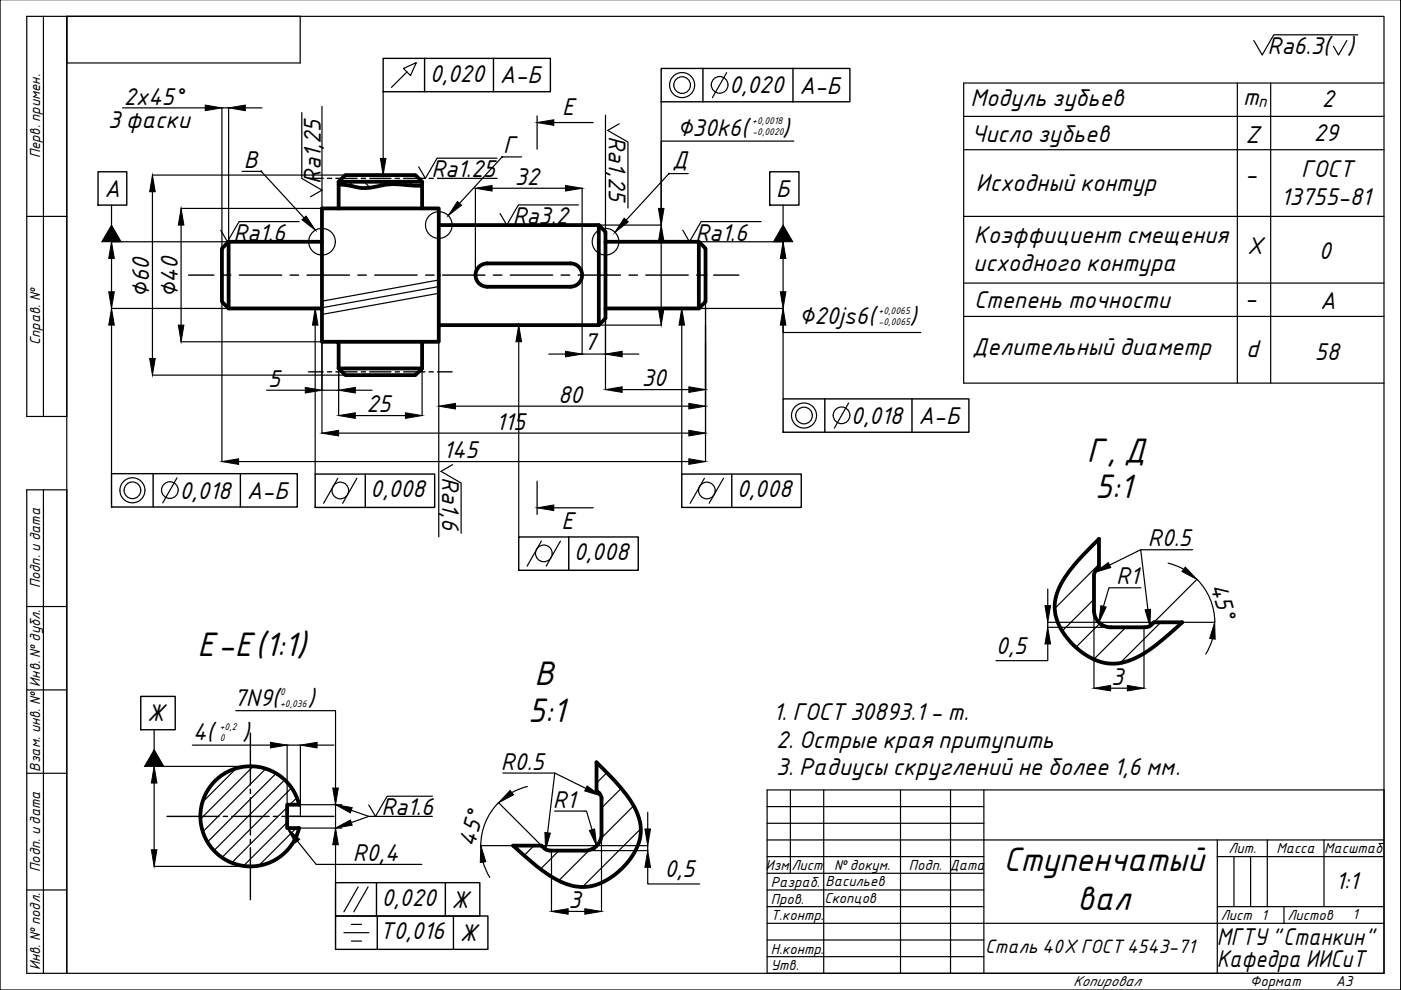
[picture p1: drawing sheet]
<svg xmlns="http://www.w3.org/2000/svg" width="297mm" height="210mm" viewBox="0 0 297 210" stroke-linecap="round" stroke-linejoin="round" font-family="sans-serif">
<g fill="none" stroke="#000" stroke-width=".25">
<path d="M297 -.1v210h-297v-210M5.7 3.5h8.5v84.8h-8.5zM9.2 3.5v84.8M14.2 3.5h279.2v202.9h-279.2zM14.2 3.5h49.4v9.8h-49.4zM81.2 19.4v14.2M86.3 15.3l.7 .7 1.3-2.7-2.8 1.2 .8 .8-3.3 3.2M154.1 15.4l-3.1 5.3M204.3 17.6v63.6M285.6 8.6l-1.8 3.1-1.1-1.9M287.9 7.4h-17.8l-2.5 4.3-1.8-3.1M26 22.9h17.5"/>
<path d="M32.3 37.1h40.9M51.3 36.3h4.1l9.1 9.9M52 22.9h3.5M64 23.9v13.9l4.3 2.5-2.5 1.4M68.3 22.6v21.6h-29.9M95.8 37.8h9.6M100.8 39.9v18.4M104.3 39.9h15.6M105.4 33.5h-12.7l-2.5 4.3-1.4-2.4M110.6 33.3h-4.1l-9.1 9.8M113.9 24.6v7M117.4 26h8.4"/>
<path d="M123.4 39.9v35.2h5M128.4 24.4v24.7M131.3 26.2l-2.5 1.5 4.3 2.4v14M140.2 21.6v22.6M145.9 36.8h-4.1l-9 9.9M168.3 29.9h-28.1v17.8h-13.2M5.7 45.9h8.5M23.6 51.3h24.9v-28.4h-1.4v29.8M23.6 43.5v4.2M23.6 54.8v7.1M32.3 40.7v35.3M38.4 47.7v21.2"/>
<path d="M63.4 47h-12.7l-2.5 4.3-1.4-2.5M93 59.4l-24.7 4.5M122.6 43.4h-12.7l-2.5 4.3-1.4-2.4M128.4 58.3v24.3M140.2 51.3v14.1M148.2 51.3h17.8M161.4 47h-12.7l-2.5 4.3-1.4-2.5M166 43.5v4.2M166 54.8v7.1M23.6 65.4h24.9M23.6 68.9v31.5M32.3 79.5h40.9"/>
<path d="M38.4 72.5h29.9v19.3M47.1 64v33.9M66.8 68.9v31.6M71.8 72.5v15.6M89.5 72.5v15.6M93 62.2l-24.7 4.5M93 60.8l-24.7 4.4M93 68.9v44.9M110 72.5v41.3M116.4 75.1h3.5M127 68.9h13.2M131.9 75.1h3.5"/>
<path d="M144.5 68.9v31.6M148.2 65.4h17.8v5.1h29.2M149.6 64v33.9M166 68.9v15.7M50.6 97.9h95.4M56.5 82.7h8.2M68.3 82.7h3.5M71.8 91.8h74.2M75.3 82.7h3.6M75.3 88.1h10.7M95.9 98.5l-2.4 1.4 4.3 2.5v10.7M96.6 86.1h49.4"/>
<path d="M131.9 82.6h14.1M179.9 85.5l-3 5.3M5.7 103.9h8.5v102.5h-8.5zM9.2 103.9v102.5M37.5 101.3l-3 5.3M71.6 101.4l-3 5.3M75.7 101.4l-3.1 5.3M113.9 102v7.1M114.8 114.7l-3 5.3M117.4 107.7h8.4M118.8 114.7l-3 5.3M149.4 101.4l-3.1 5.3"/>
<path d="M153.4 101.4l-3.1 5.3M241.9 116.6l-6.7 3.2M247.7 119.4l1.7 .5 1.6 .8M252.9 116.6h-11l1.5 12.6M5.7 128.6h8.5M222.1 136.5v3.6h-10.9M222.1 124.9v3.5M231.9 129.5v16.4M241.9 124.6h-6.8l-1.1 4M242.5 133v12.9M253.8 122.8l-9.1 9.1h-22.6v1.1h13.4M253.8 122.8a12.9 12.9 0 0 1 3.8 9.1h-6.9"/>
<path d="M257.1 135.4l-.6 1.7-.9 1.6M5.7 146.3h8.5M32.7 154.7v4.3M40.8 158h16.5M50 150.7h21.1v16.4M67.2 158h3.6M235.5 145.9h3.5M5.7 163.9h8.5M32.7 162.5h20.4M32.7 166v14.2M60.9 170.6v-12.6h2.8v15.1h-2.8M63.1 178.3l3.9 5h22.4"/>
<path d="M63.4 170.6h9.1M63.4 175.6h9.1M71.1 170.6v5M71.1 179.1v8M74.5 171.8l3.7 1.3M78.2 173.1h13.5M78.2 173.1l-3.7 1.3M91.7 168.8h-9.6l-2.5 4.3-1.4-2.4M101.9 179.3a12.9 12.9 0 0 1 3.8-9.1l9.1 9.1h22.5v1.1h-13.3M101.9 179.3h6.9M106.6 163.9h11l-1.5 12.7M111.8 166.8l-1.7 .5-1.6 .7"/>
<path d="M117.6 172h6.8l1.1 3.9M117.6 163.9l6.6 3.3M127.5 176.8v16.4M137.3 172.2v3.6M162.6 167.5h130.8v38.9h-130.8zM162.6 178.1h130.8M162.6 171h46M162.6 174.6h46M167.6 167.5v17.7M174.6 167.5v38.9M190.9 167.5v38.9M201.5 167.5v38.9"/>
<path d="M208.6 167.5v38.9M258.1 178.1v28.3M268.7 178.1v14.1M280.7 178.1v14.1M5.7 188.7h8.5M32.7 183.7h20.4M72.9 197.8h5.3M74.5 196h2.1M74.5 199.5h2.1M75.9 188l-3 5.3M78 188l-3 5.3M102.4 182.8l.6 1.7 .8 1.5"/>
<path d="M116.9 180.4v12.8M120.5 193.2h3.5M137.3 183.9v3.5h11M162.6 181.6h46M162.6 195.8h130.8M162.6 192.2h46M162.6 185.2h46M162.6 199.3h46M162.6 188.7h46M258.1 181.6h35.3M258.1 192.2h35.3M261.6 181.6v10.6"/>
<path d="M265.2 181.6v10.6M272.2 192.2v3.6M162.6 202.8h46"/>
<circle cx="144.6" cy="18" r="2.66"/>
<circle cx="144.6" cy="18" r="1.77"/>
<circle cx="152.6" cy="18" r="1.77"/>
<circle cx="68.3" cy="51.2" r="2.83"/>
<circle cx="93" cy="47.7" r="2.83"/>
<circle cx="128.4" cy="51.2" r="2.83"/>
<circle cx="170.5" cy="88.1" r="2.66"/>
<circle cx="170.5" cy="88.1" r="1.77"/>
<circle cx="178.4" cy="88.1" r="1.77"/>
<circle cx="28.1" cy="104" r="2.66"/>
<circle cx="28.1" cy="104" r="1.77"/>
<circle cx="36" cy="103.9" r="1.77"/>
<circle cx="72.1" cy="104" r="1.77"/>
<circle cx="115.3" cy="117.3" r="1.77"/>
<circle cx="149.9" cy="104" r="1.77"/>
</g>
<g fill="#000" stroke="#000" stroke-width=".21">
<path d="M43.5 22.3l3.6 .6-3.6 .6zM48.5 22.9l3.5-.6v1.2zM80.6 33.6h1.2l-.6 3.5zM100.8 39.9l3.5-.6v1.2zM113.9 26l3.5-.6v1.2zM119.9 39.3l3.5 .6-3.5 .6zM23.6 51.3l.6 3.5h-1.1zM23.6 47.7l2.1 3.6h-4.1zM32.3 37.1l.6 3.6h-1.2zM38.4 44.2l.6 3.5h-1.2zM64 46.6l.9-.8 2 3zM97 42.7l.9 .8-2.9 2.2z"/>
<path d="M132.3 46.3l.9 .7-2.8 2.3zM140.2 47.7l.6 3.6h-1.2zM139.6 44.2h1.2l-.6 3.5zM166 51.3l.6 3.5h-1.2zM166 47.7l2.1 3.6h-4.1zM23.1 61.9h1.1l-.6 3.5zM23.6 65.4l.6 3.5h-1.1zM31.7 76h1.2l-.6 3.5zM37.8 68.9h1.2l-.6 3.6zM66.8 65.4l.6 3.5h-1.1zM110 68.9l.6 3.6h-1.2zM119.9 74.5l3.5 .6-3.5 .6z"/>
<path d="M128.4 75.1l3.5-.6v1.2zM139.6 65.4h1.2l-.6 3.5zM144.5 65.4l.6 3.5h-1.1zM165.4 61.9h1.2l-.6 3.5zM166 65.4l.6 3.5h-1.2zM47.1 97.9l3.5-.6v1.2zM64.7 82.1l3.6 .6-3.6 .6zM68.3 91.8l3.5-.6v1.2zM71.8 82.7l3.5-.6v1.2zM71.8 88.1l3.5-.6v1.2zM86 87.5l3.5 .6-3.5 .6zM93 86.1l3.6-.6v1.2z"/>
<path d="M128.4 82.6l3.5-.6v1.2zM146 97.3l3.6 .6-3.6 .6zM146 82l3.6 .6-3.6 .6zM146 85.5l3.6 .6-3.6 .6zM146 91.2l3.6 .6-3.6 .6zM113.9 107.7l3.5-.6v1.2zM221.6 128.4h1.1l-.6 3.5zM222.1 133l.6 3.5h-1.1zM233.4 128.4l1.1 .3-1.5 3.3zM232.1 121.4l2.9-2.1 .5 1zM242.8 129.3l1.1-.1-.1 3.6zM251.3 120.2l2.5 2.6-3.2-1.6z"/>
<path d="M257.5 131.9l.1 3.6-1.1-.1zM57.3 157.4l3.6 .6-3.6 .6zM63.7 158l3.5-.6v1.2zM231.9 145.9l3.6-.6v1.2zM239 145.3l3.5 .6-3.5 .6zM32.7 162.5l.6 3.5h-1.2zM32.7 159l2 3.5h-4.1zM60.9 175.6l2.6 2.4-.9 .7zM70.5 167.1h1.2l-.6 3.5zM71.1 175.6l.6 3.5h-1.2zM71.1 170.6l3.6 .6-.4 1.2zM71.1 175.6l3.2-1.7 .4 1.1z"/>
<path d="M108.2 167.6l.7 .9-3.2 1.7zM115.5 176.5l1.2 .1-1 3.5zM124.5 166.6l2.9 2.1-3.4-1zM124.9 176.1l1.2-.3 .4 3.5zM136.7 175.8h1.2l-.6 3.5zM32.1 180.2h1.2l-.6 3.5zM101.9 179.3l1.1 3.4-1.2 .2zM116.9 193.2l3.6-.5v1.1zM124 192.7l3.5 .5-3.5 .6zM137.3 180.4l.6 3.5h-1.2z"/>
<circle cx="55.4" cy="36.3" r=".11"/>
<circle cx="106.5" cy="33.3" r=".11"/>
<circle cx="141.8" cy="36.8" r=".11"/>
<circle cx="233.4" cy="132.6" r=".11"/>
<circle cx="126.1" cy="180" r=".11"/>
</g>
<g fill="none" stroke="#000" stroke-width=".25">
<path d="M74 38.5l1.1 1.1M77.2 38.5l1.3 1.3M80.4 38.5l.7 .8M83.5 38.5l.6 .6M86.7 38.5l.8 .8M233 119.6l-9.4 9.4M231.9 127.1l-6.7 6.7M233.2 132.2l-5.1 5M238.7 133l-6.8 6.8M246.1 131.9l-8.6 8.7M50.1 162.9l-7.2 7.2M53.7 162.5l-11.2 11.2"/>
<path d="M56.3 163l-13.3 13.4M58.5 164l-14.5 14.5M60.3 165.4l-14.9 15M60.9 171.2l-11.8 11.7M60.9 174.4l-9.3 9.2M61.8 167.1l-14.7 14.7M62.8 175.6l-8 8M62.9 169.1l-1.5 1.5M113.2 179.3l-2.1 2.1M128.7 163.8l-2.2 2.2M131.7 167.1l-4.2 4.2M134.3 170.9l-6.9 6.9"/>
<path d="M135.9 175.7l-12.4 12.4M118.5 180.4l-3.9 3.9M125 180.2l-6.5 6.5"/>
</g>
<g fill="none" stroke="#000" stroke-width=".8">
<path d="M71.8 38.5l1.4-1.4h14.9l1.4 1.4v5.7h3.5v28.3h-3.5v5.6l-1.4 1.4h-14.9l-1.4-1.4M71.8 39.1l1.4 .1a15.9 15.9 0 0 0 5.2 .6l2.2-.4a17.4 17.4 0 0 1 6.6-.1l2.3 .1M71.8 38.5v5.7M71.8 38.5h17.7M48.5 51.3v14.1M68.3 51.3v14.1M89.5 44.2h-21.2v7.1h-19.8l-1.4 1.4v11.3l1.4 1.4h19.8v7.1h3.5v5.6M93 47.7h34l1.4 1.4v18.4l-1.4 1.4h-34M103.3 55.9h17.7a2.47 2.47 0 0 1 2.4 2.4 2.47 2.47 0 0 1-2.4 2.5h-17.7M103.3 55.9a2.47 2.47 0 0 0-2.5 2.4 2.47 2.47 0 0 0 2.5 2.5M127 47.7v21.2M128.4 51.3h19.8l1.4 1.4v11.3l-1.4 1.4h-19.8"/>
<path d="M148.2 51.3v14.1M71.8 72.5h17.7M71.8 78.1h17.7M232.5 120.8l.5-.5v-6a41 41 0 0 0-8.1 9.6 9.6 9.6 0 0 0 1.5 11.6 12.9 12.9 0 0 0 10 5.2 16.3 16.3 0 0 0 8.6-3.9l5.7-4.9h-6l-.8 .8-1 .3h-7.4a3.5 3.5 0 0 1-3.6-3.5M232.5 120.8l-.4 .6-.2 .7v7.4M45.6 165.6a10.6 10.6 0 0 1 17.8 5h-2.5v5h2.5a10.6 10.6 0 0 1-15.5 6.8 10.6 10.6 0 0 1-2.3-16.8zM115.4 179.8l.5 .4 .7 .1M127 168.2l-.5-.6v-6l1.3 1.4a29.5 29.5 0 0 1 7.2 9.3 9.4 9.4 0 0 1-1.7 10.2 13.3 13.3 0 0 1-9.8 5.6 15.3 15.3 0 0 1-9.1-4l-5.6-4.8h6l.6 .5M127 168.2l.4 .5 .2 .7-.1 7.4a3.5 3.5 0 0 1-3.5 3.6M116.6 180.4h7.4"/>
</g>
<path d="M204.3 17.6h89.1M262.3 17.6v63.6M269.4 17.6v63.6M204.3 24.7h89.1M204.3 31.7h89.1M204.3 45.9h89.1M204.3 60h89.1M204.3 67.1h89.1M204.3 81.2h89.1" fill="none" stroke="#000" stroke-width=".25"/>
<g fill="none" stroke="#000" stroke-width=".3">
<path d="M65.4 37.8h3.1M69.4 37.8h.9M71.2 37.8h4.5M76.6 37.8h.9M78.4 37.8h4.5M83.8 37.8h.9M85.6 37.8h4.5M91 37.8h.9M92.8 37.8h3M40 58.3h5.3M47.1 58.3h1.8M50.7 58.3h9"/>
<path d="M61.5 58.3h1.8M65.1 58.3h9M75.9 58.3h1.8M79.5 58.3h8.9M90.2 58.3h1.8M93.8 58.3h9M104.6 58.3h1.8M108.2 58.3h9M119 58.3h1.8M122.6 58.3h9M133.3 58.3h1.8M136.9 58.3h9"/>
<path d="M147.7 58.3h1.8M151.3 58.3h5.4M65.4 78.8h3.1M69.4 78.8h.9M71.2 78.8h4.5M76.6 78.8h.9M78.4 78.8h4.5M83.8 78.8h.9M85.6 78.8h4.5M91 78.8h.9M92.8 78.8h3M53.1 155.4v11"/>
<path d="M35.4 173.1h11M47.3 173.1h.9M49.1 173.1h7.9M53.1 179.7v11.1M53.1 167.3v.9M53.1 169.1v8M53.1 178v.9M58 173.1h.8M59.8 173.1h11"/>
</g>
<g fill="none" stroke="#000" stroke-width=".3">
<path d="M81.2 12.4h35.5v7h-35.5zM90 12.4v7M104.6 12.4v7M140.2 14.5h40v7.1h-40zM149 14.5v7.1M168.1 14.5v7.1M20.8 36.4h6.1v7.1h-6.1zM163.2 36.4h6.2v7.1h-6.2zM166 84.6h39.4v7h-39.4zM174.9 84.6v7M193.4 84.6v7M23.6 100.4h39.4v7.1h-39.4z"/>
<path d="M32.5 100.4v7.1M51 100.4v7.1M66.8 100.5h25.4v7.1h-25.4zM77.4 100.5v7.1M110 113.8h25.3v7.1h-25.3zM120.6 113.8v7.1M144.5 100.5h25.4v7.1h-25.4zM155.2 100.5v7.1M29.8 147.7h7.3v7h-7.3zM71.1 187.1h30.6v7.1h-30.6zM71.1 194.2h32.3v7.1h-32.3zM79.8 187.1v7.1"/>
<path d="M80 194.2v7.1M94.4 187.1v7.1M96.1 194.2v7.1"/>
</g>
<g font-size="6.9">
<text x="230.4" y="98">Г, Д</text>
<text x="232.2" y="105.7">5:1</text>
<text x="41.9" y="139.1">Е-Е(1:1)</text>
<text x="113.3" y="145.3">В</text>
<text x="112" y="153">5:1</text>
<text x="212.7" y="184.7">Ступенчатый</text>
<text x="228.4" y="192.9">вал</text>
</g>
<g font-size="4.9">
<text x="268.8" y="11.5">Ra6.3( )</text>
<text x="91.1" y="17.3">0,020</text>
<text x="106" y="17.7">А-Б</text>
<text x="26.3" y="22.2">2x45°</text>
<text x="154.6" y="19.8">0,020</text>
<text x="169.5" y="19.8">А-Б</text>
<text x="205.8" y="22.6">Модуль зубьев</text>
<text x="263.6" y="22.4">m</text>
<text x="280.2" y="22.7">2</text>
<text x="22.9" y="27.2">3 фаски</text>
<text x="119.2" y="24.3">E</text>
<text x="129.1" y="28.9" transform="rotate(90 129.1 28.9)">Ra1,25</text>
<text x="143.6" y="28.9">∅30k6(</text>
<text x="165.9" y="28.9">)</text>
<text x="278.6" y="29.9">29</text>
<text x="51.7" y="35.6">В</text>
<text x="106.7" y="32.5">Г</text>
<text x="142.5" y="35.6">Д</text>
<text x="206" y="30">Число зубьев</text>
<text x="264.1" y="30.3">Z</text>
<text x="22.1" y="41.7">А</text>
<text x="68" y="39" transform="rotate(-90 68 39)">Ra1,25</text>
<text x="91.5" y="37.6">Ra1.25</text>
<text x="109.2" y="39.2">32</text>
<text x="164.5" y="41.7">Б</text>
<text x="206.9" y="40.5">Исходный контур</text>
<text x="264" y="38.6">-</text>
<text x="275.9" y="37.5">ГОСТ</text>
<text x="108.7" y="47.5">Ra3.2</text>
<text x="271.5" y="43.4">13755-81</text>
<text x="49.5" y="51">Ra1.6</text>
<text x="147.4" y="51">Ra1.6</text>
<text x="206.5" y="51.5">Коэффициент смещения</text>
<text x="264.4" y="53.8">X</text>
<text x="206.4" y="57.4">исходного контура</text>
<text x="279.6" y="55">0</text>
<text x="31.6" y="63.1" transform="rotate(-90 31.6 63.1)">∅60</text>
<text x="37.7" y="63.3" transform="rotate(-90 37.7 63.3)">∅40</text>
<text x="206.5" y="65.3">Степень точности</text>
<text x="263.9" y="64.8">-</text>
<text x="279.9" y="65.4">А</text>
<text x="169.4" y="68.7">∅20js6(</text>
<text x="192.8" y="68.7">)</text>
<text x="123.8" y="74.3">7</text>
<text x="206.1" y="75.3">Делительный диаметр</text>
<text x="264.2" y="75.8">d</text>
<text x="278.8" y="76.2">58</text>
<text x="56.8" y="82">5</text>
<text x="136.1" y="81.9">30</text>
<text x="77.7" y="87.4">25</text>
<text x="118.3" y="85.4">80</text>
<text x="180.4" y="89.8">0,018</text>
<text x="194.7" y="89.9">А-Б</text>
<text x="105.1" y="91.1">115</text>
<text x="93.7" y="101.2" transform="rotate(90 93.7 101.2)">Ra1,6</text>
<text x="94" y="97.1">145</text>
<text x="38" y="105.7">0,018</text>
<text x="52.3" y="105.7">А-Б</text>
<text x="78.5" y="105.5">0,008</text>
<text x="156.2" y="105.5">0,008</text>
<text x="119" y="112.1">E</text>
<text x="121.7" y="118.8">0,008</text>
<text x="243.4" y="115.9">R0.5</text>
<text x="236.6" y="123.9">R1</text>
<text x="256.6" y="124.2" transform="rotate(74 256.6 124.2)">45°</text>
<text x="211.2" y="138.7">0,5</text>
<text x="49.6" y="149.6">7N9(</text>
<text x="65.2" y="149.6">)</text>
<text x="235.6" y="145.2">3</text>
<text x="31.2" y="153">Ж</text>
<text x="163.9" y="152.6">1. ГОСТ30893.1 - m.</text>
<text x="40.9" y="156.9">4(</text>
<text x="51.3" y="156.9">)</text>
<text x="164.5" y="158.5">2. Острые края притупить</text>
<text x="106.2" y="163.2">R0.5</text>
<text x="164.5" y="164.4">3. Радиусы скруглений не более 1,6 мм.</text>
<text x="80.9" y="172.9">Ra1.6</text>
<text x="117.2" y="171.3">R1</text>
<text x="100.6" y="179.7" transform="rotate(-74 100.6 179.7)">45°</text>
<text x="74.8" y="182.6">R0,4</text>
<text x="140.9" y="186">0,5</text>
<text x="283.1" y="188.6">1:1</text>
<text x="80.9" y="192.1">0,020</text>
<text x="95.8" y="192.4">Ж</text>
<text x="120.6" y="192.5">3</text>
<text x="80.5" y="199.2">T0,016</text>
<text x="97.5" y="199.5">Ж</text>
<text x="258" y="200.3">МГТУ&quot;Станкин&quot;</text>
<text x="258" y="205">Кафедра ИИСиТ</text>
</g>
<text font-size="4" x="208.9" y="202">Сталь 40Х ГОСТ4543-71</text>
<text font-size="3.5" x="266.7" y="22.7">n</text>
<g font-size="3">
<text x="8.5" y="33.6" transform="rotate(-90 8.5 33.6)">Перв. примен.</text>
<text x="8.5" y="73.2" transform="rotate(-90 8.5 73.2)">Справ. №</text>
<text x="8.5" y="124.7" transform="rotate(-90 8.5 124.7)">Подп. и дата</text>
<text x="8.5" y="145.6" transform="rotate(-90 8.5 145.6)">Инв. № дубл.</text>
<text x="8.5" y="163.6" transform="rotate(-90 8.5 163.6)">Взам. инв. №</text>
<text x="8.5" y="184.9" transform="rotate(-90 8.5 184.9)">Подп. и дата</text>
<text x="162.3" y="184.5">Изм.</text>
<text x="167.8" y="184.5">Лист</text>
<text x="176.8" y="184.5">№ докум.</text>
<text x="192.7" y="184.5">Подп. Дата</text>
<text x="260.4" y="180.9">Лит.</text>
<text x="270.6" y="180.9">Масса</text>
<text x="280.8" y="180.9">Масштаб</text>
<text x="163.4" y="191.6">Пров.</text>
<text x="163.4" y="188.1">Разраб.</text>
<text x="174.8" y="191.4">Скопцов</text>
<text x="175" y="187.9">Васильев</text>
<text x="163.4" y="195.1">Т.контр.</text>
<text x="258.8" y="195.1">Лист 1</text>
<text x="272.9" y="195.1">Листов</text>
<text x="286.8" y="194.9">1</text>
<text x="163.4" y="202.2">Н.контр.</text>
<text x="8.5" y="205.7" transform="rotate(-90 8.5 205.7)">Инв. № подл.</text>
<text x="163.4" y="205.7">Утв.</text>
<text x="227.5" y="209">Копировал</text>
<text x="265" y="209">Формат</text>
<text x="283.2" y="209">A3</text>
</g>
<g font-size="2">
<text x="159.5" y="26.3">+0,0018</text>
<text x="159.5" y="28.7">-0,0020</text>
<text x="186.3" y="66.6">+0,0065</text>
<text x="186.3" y="69">-0,0065</text>
<text x="59.4" y="147.5">0</text>
<text x="59.4" y="149.8">+0,036</text>
<text x="46.6" y="154.7">+0,2</text>
<text x="46.6" y="157">0</text>
</g>
</svg>
